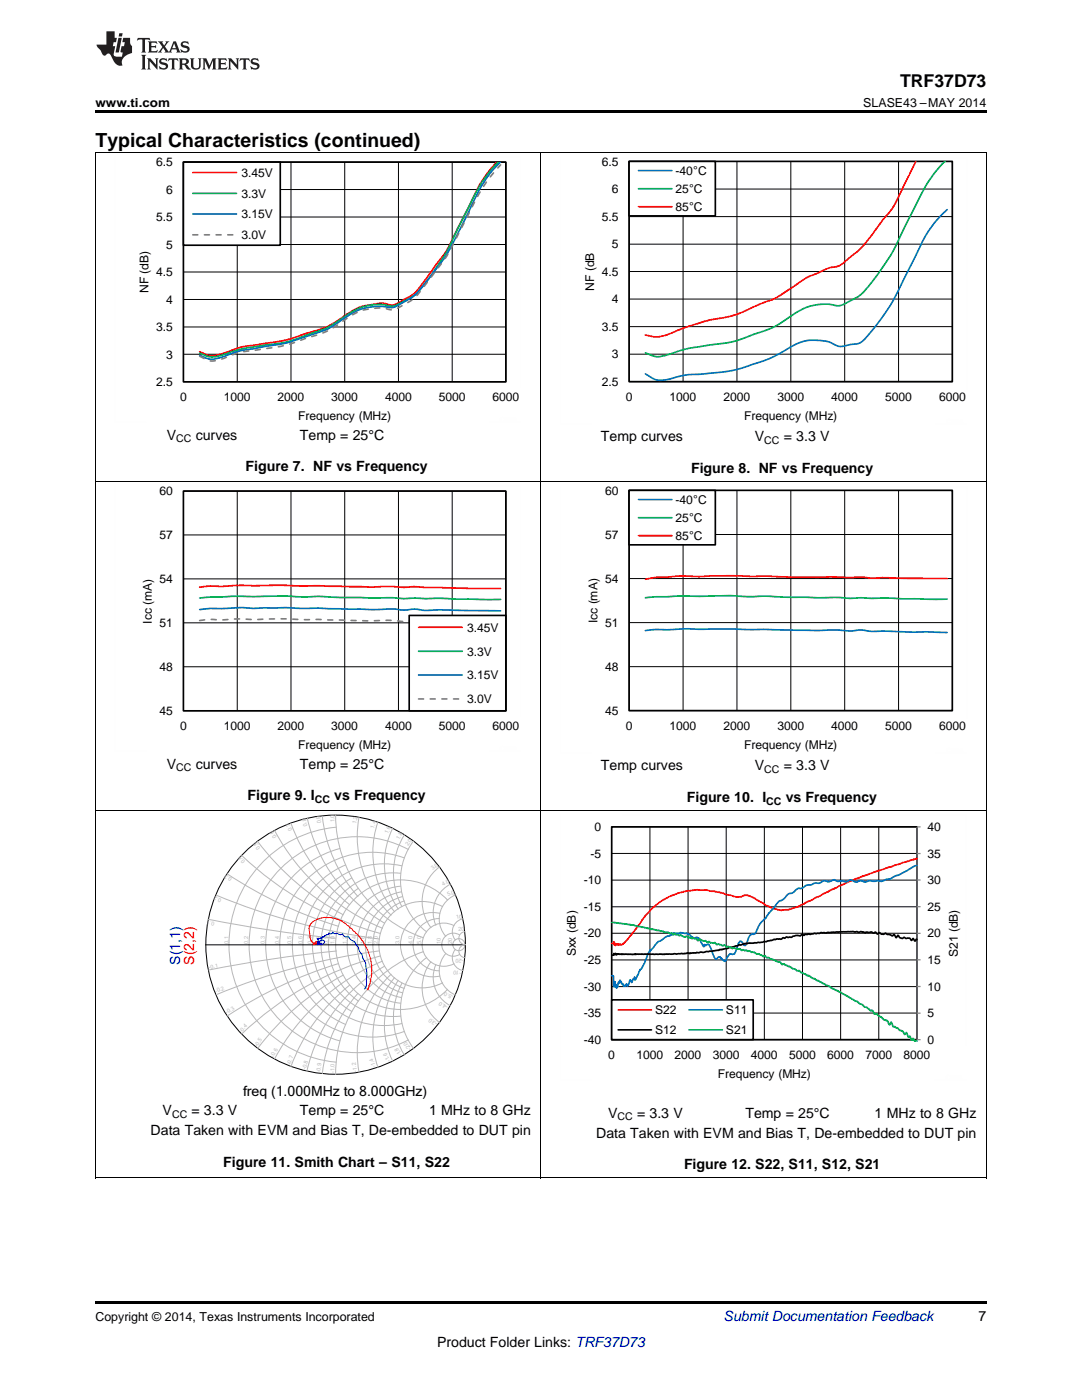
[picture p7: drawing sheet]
<svg xmlns="http://www.w3.org/2000/svg" width="216mm" height="279mm" viewBox="0 0 216 279" stroke-linecap="round" stroke-linejoin="round" font-family="sans-serif">
<path d="M19 235.1h.2zM196.7 235.1h.1zM19 259.7h177.8v.5h-177.8z" fill="#000"/>
<g fill="none" stroke="#000" stroke-width=".2">
<path d="M19.1 161.9v73.2M107.9 161.9v73.2M122 165h61v42.5h-61zM122 175.6h61M122 170.3h61M129.7 165v42.5M137.3 165v42.5M144.9 165v42.5M152.5 165v42.5M160.1 165v42.5M167.7 165v42.5M175.3 165v42.5"/>
<path d="M196.8 161.9v73.2M41.1 188.6h51.7M122 196.9h61M122 191.6h61M122 186.3h61M122 181h61M122 202.2h61M19 235.1h177.8"/>
<circle cx="67" cy="188.5" r="25.9"/>
</g>
<g fill="none" stroke="#b8b8b8" stroke-width=".2">
<path d="M43.2 178.7a128.6 128.6 0 0 0 32.5 8.7M45.4 174.4a86 86 0 0 0 22.1 10.5M48.2 170.7a64.7 64.7 0 0 0 27.7 15.6M51.4 168a52 52 0 0 0 17 14.5M54.8 165.8a43.3 43.3 0 0 0 21.5 19.4M58.1 164.3a37 37 0 0 0 11.6 16.2M61.3 163.3a32.3 32.3 0 0 0 15.4 20.9M64.3 162.9a28.6 28.6 0 0 0 7.1 16M67 162.6a25.9 25.9 0 0 0 17.4 24.5M67 165.1a23.5 23.5 0 0 0-21.3 23.4 23.5 23.5 0 0 0 21.3 23.5M67.8 169.4a19.8 19.8 0 0 0-14.8 19.1 19.8 19.8 0 0 0 14.8 19.2M69 172.6a17.2 17.2 0 0 0-10.7 15.9 17.2 17.2 0 0 0 10.7 15.9"/>
<path d="M70.2 175.2a15.2 15.2 0 0 0 0 26.6M71.5 177.3a13.6 13.6 0 0 0 0 22.5M71.6 163.2a21.5 21.5 0 0 0 6.4 19.4M75.4 164.1a18.4 18.4 0 0 0 3.3 17.8M78.3 165.3a16.1 16.1 0 0 0 1.2 16.1M79.9 176.9a11.7 11.7 0 0 0-10.6 11.6 11.7 11.7 0 0 0 10.6 11.7M79.9 174.3a14.3 14.3 0 0 0-15.8 14.2 14.3 14.3 0 0 0 15.8 14.3M80.1 178a10.7 10.7 0 0 0-8.8 10.5 10.7 10.7 0 0 0 8.8 10.6M80.1 172.8a16.1 16.1 0 0 0-19.7 15.7 16.1 16.1 0 0 0 19.7 15.8M80.3 178.9a9.9 9.9 0 0 0-7.4 9.6 9.9 9.9 0 0 0 7.4 9.6M80.6 171.2a18.5 18.5 0 0 0-24.8 17.3 18.5 18.5 0 0 0 24.8 17.4M80.6 179.8a9.2 9.2 0 0 0-6.2 8.7 9.2 9.2 0 0 0 6.2 8.8"/>
<path d="M80.7 166.6a14.3 14.3 0 0 0-.5 14.3M81.4 169.5a21.6 21.6 0 0 0-31.7 19 21.6 21.6 0 0 0 31.7 19M82.5 167.9a12.9 12.9 0 0 0 2.6 18.1M87.7 173a8.6 8.6 0 0 0-1.7 12.1M89.3 179.6a12.9 12.9 0 0 0-18.5-.3 12.9 12.9 0 0 0 0 18.5 12.9 12.9 0 0 0 18.5-.3M89.8 176.5a6.4 6.4 0 0 0-2.9 8.1M90.9 178.6a5.2 5.2 0 0 0-2 8.2M41.5 183.4a261.4 261.4 0 0 0 25.4 3.9M67.1 189.8a261.2 261.2 0 0 0-25.4 3.8M67.5 192.3a86 86 0 0 0-22.1 10.4M68.4 194.6a52 52 0 0 0-17 14.6M69.7 196.6a37 37 0 0 0-11.6 16.3"/>
<path d="M71.4 198.3a28.6 28.6 0 0 0-7.1 15.9M75.6 189.8a128.6 128.6 0 0 0-32.4 8.7M75.9 190.8a64.7 64.7 0 0 0-27.7 15.5M76.3 191.8a43.3 43.3 0 0 0-21.5 19.5M76.7 192.8a32.4 32.4 0 0 0-15.5 21M78 194.5a21.5 21.5 0 0 0-6.4 19.4M78.7 195.1a18.4 18.4 0 0 0-3.3 17.9M79.5 195.7a16.1 16.1 0 0 0-1.2 16M80.2 196.2a14.3 14.3 0 0 0 .5 14.3M84.4 189.9a25.9 25.9 0 0 0-17.4 24.5M85.1 191.1a12.9 12.9 0 0 0-2.6 18.1M86 192a8.6 8.6 0 0 0 1.7 12"/>
<path d="M86.9 192.5a6.4 6.4 0 0 0 2.9 8.2M87.6 183.3a5.2 5.2 0 0 0-5.2 5.2 5.2 5.2 0 0 0 5.2 5.2M87.7 182.3a6.4 6.4 0 0 0-7.8 6.2 6.4 6.4 0 0 0 7.9 6.3M88.3 180.9a8.6 8.6 0 0 0-12.7 7.6 8.6 8.6 0 0 0 12.7 7.6M88.9 190.3a5.2 5.2 0 0 0 2 8.3M90.6 184.7a4.3 4.3 0 0 0-6.4 3.8 4.3 4.3 0 0 0 6.4 3.8M90.8 189.5a2.6 2.6 0 0 0 1.6 4.2M91.7 186.6a2.31 2.31 0 0 0-3.6 1.9 2.31 2.31 0 0 0 3.6 2M92.4 183.4a2.6 2.6 0 0 0-1.6 4.2M92.7 185.9a1.3 1.3 0 0 0-1.1 1.4 1.3 1.3 0 0 0 1.3 1.2 1.3 1.3 0 0 0-1.3 1.3 1.3 1.3 0 0 0 1.1 1.3"/>
<circle cx="91.6" cy="188.5" r="1.2"/>
</g>
<path d="M62.5 188.5l.5-.5 .2-.1 .2 .2-.1 .2-.4 .1-.6-.3-.2-.3-.2-.7-.2-2.2 .6-.8 1.2-.7 1.3-.3 2 .2 1.4 .5 1.4 1 1.2 1.1 1.6 1.9 1 1.9 .6 1.8 .2 1.1v2.1l-.4 1.6-.4 1.2" fill="none" stroke="#f00" stroke-width=".2"/>
<path d="M63.4 188.5l.1-.4 .4-.4h.7l.1 .5-.6 .3a.16 .16 0 0 0-.1-.2 .16 .16 0 0 0-.2 .2l.2-.2-.4-.2-.1 .1 .1-.1-.2-.1h-.1l.2-.2v-.4l-.2-.1 .3 .1 .1-.2 .2 .1 .3-.1-.1-.1 .2 .1 .1-.2h-.1l.1 .1 .1-.3 .2 .1v-.2l.8-.2 .1-.2a.47 .47 0 0 0 .7-.1l.1-.2 .4 .3h.5l.6 .2 .5-.1 .1 .3 .5 .3a.71 .71 0 0 1 .9 .4l.9 .6 .7 1 .3 .9 .4 .5 .3 1 .4 .7 .3 2.4-.1 2.2-.3 .7" fill="none" stroke="#00f" stroke-width=".2"/>
<path d="M122.1 165h60.9v42.5h-60.9zM147.4 188.6l-2.3 .7-1.1 .2h-.4l-.3 .2-5.7 .6-.3-.1-.9 .1-3.8 .2h-8.4l-.7-.1-.4 .1-.1-.1v.2l-.2-.3-.1 .2-.2-.2-.1 .3h-.3M172.7 186.1l1.1-.1 .5 .2 .3-.2 .5 .4 .3-.3 .5 .3 .5 .1 .3-.3 1.3 .6 .3-.2a.29 .29 0 0 1 .3 0 .29 .29 0 0 1 .1 .4 .2 .2 0 0 0 .2 .1 .2 .2 0 0 0 .1-.3 .24 .24 0 0 1 .4-.1 .24 .24 0 0 1 .1 .3l.5 .3 .4-.2 .4 .2 .7-.1 .2 .3a.22 .22 0 0 0 .3 .2 .22 .22 0 0 0 .1-.4l.3 .2a.24 .24 0 0 0 .2 .3 .24 .24 0 0 0 .2-.3h.2M172.7 186.1l-.9-.2-.4 .2-.4-.2-.4 .1-.5-.1-4.9 .2-.4 .1-1-.1-.3 .2-1-.1-.8 .3-.4-.1-.2 .1-.3-.1-.4 .3-.4-.2-.3 .3-.9-.1-.9 .4-1-.1-.3 .2-.3-.1-.5 .4-.8-.1-2.1 .5h-.4l-.9 .2-2.9 .2-.8 .3h-.5" fill="none" stroke="#000" stroke-width=".33"/>
<path d="M183 175.6h.7M183 170.3h.7M183.7 165h-.7v42.5h.7M183 196.9h.7M183 191.6h.7M183 186.3h.7M183 180.9h.7M183 202.2h.7" fill="none" stroke="#868686" stroke-width=".25"/>
<path d="M147.4 179l-.8-.1-2.7-.8-2.3-.3-.6-.2h-1.9l-2.1 .2-1.7 .4-2.5 1.1-1.2 .7-1.3 1.1-1.5 1.6-2.8 3.8-1.7 1.9-.5 .2-.1-.2-.1 .2-.2-.2-.1 .1-.4-.1-.1 .3-.1-.4-.1 .3-.1-.4v.3v-.6l-.1 .4h-.3M172.7 174.7l-2 .7-3.1 1.3-8.4 4.2-1.8 .6-1.5 .2-1.8-.4-1.3-.6-2.5-1.6-1-.4-.6-.1-.8 .3-.5 .1M183 171.3l-7.8 2.4-2.5 1" fill="none" stroke="#f00" stroke-width=".33"/>
<path d="M172.7 176l-.9-.3-1 .4-1.1-.5-.9 .4-.7-.2-.9 .1-.8-.3-.9 .4-1.1-.2-.9 .5-.9-.1-.8 .4h-.7l-1.2 .7h-.7l-1 .8-.9 .3-1 1.1-1 .5-1 1.4-.9 .8-.6 1-1 1-1.1 2.1-1 .3-1 2.1-.3-.1-.2-.5-.4-.3-.2 .1-.2 .4M183 172.7l-1 .4-2.6 1.5-.9 .3-.8 .5-.8 .1-1 .4-2.3-.2-.9 .3M147.4 188.2l-.8 2.2-.5 .1-.4-.1-1.1 1.5-1-.9-.4 .1-.2 .3h-.3l-1.3-3-.6 .3-.2-.2-.1 .4h-.1l-1-1.7-.3-.1-.7 .1-.8-.7-.6-.3-1.2-.1-1 .2-.2-.1-.2 .4-.1-.4-.1 .3-.6 .3-.7 .1-1.1 .9-.5 .2-1.4 1.7-.2-.1-.4 .7-.7 1.9-.6 1.1-.3 .3-.9 1.9h-.1l-.1-.5v.5l-.1-.2-.2 .1-.2 .7-.3-.5-.5 1.2-.2-.4v.3l-.1-.3-.2 .3-.3 .1-.5-.8-.1 .1-.2-.5-.2 .6-.1-.2-.1 .2-.2 .9v-.2l-.1 .3v-.3v.2l-.1-.7-.1 .5-.1-1-.1 1-.1-.9v.9l-.1-2.2h-.3" fill="none" stroke="#0070c0" stroke-width=".33"/>
<path d="M122.1 184.1l4.3 .5 1.6 .5 .4-.1 1.6 .5 1.4 .1 .4 .3 .4-.1 1.2 .3a.35 .35 0 0 0 .6 .1l1.5 .5 .4-.1 .3 .3a.6 .6 0 0 0 .8 0l.3 .2h.4l.2 .2h.3a.95 .95 0 0 1 1 .4h.1a.42 .42 0 0 1 .4-.3 .42 .42 0 0 1 .4 .3l.2 .1 .5-.1a.41 .41 0 0 0 .7 .2l.3 .3 .5 .1 .4-.2 .3 .4 .3-.1 .5 .1a.45 .45 0 0 0 .8 .1l.4 .4 .3-.1 .5 .1a.43 .43 0 0 0 .7 .1l.8 .3 .4-.1 .1 .2a.27 .27 0 0 0 .2 .2 .27 .27 0 0 0 .3-.2l.3 .2 .3-.1 .3 .2h.4l.4 .3h.5l.5 .3 .4-.1 .6 .3a.4 .4 0 0 0 .7 .1l.3 .4h.4l.3 .2 1.5 .7h.5a.5 .5 0 0 0 .7 .4l1.3 .6 .4 .3 .6 .2 .3 .3 .4-.1 .5 .4 .8 .3 .4 .4 .3-.1 .5 .4 .7 .2 .3 .3 .3 .1 1.6 .9 .8 .3 .5 .4 1.6 .7 3 1.8 .4 .1 .4 .4 .6 .2 .4 .5h.4l.5 .4a.49 .49 0 0 0 .7 .3l.3 .6 .2 .1a.49 .49 0 0 1 .7 .3l1.2 .8a.89 .89 0 0 1 .9 .9l.1 .1 .3-.5 .3 .6a.29 .29 0 0 0 .1 .3 .29 .29 0 0 0 .4 0l.2 .2 .3 .1 .4 .4 .6 .1 .3 .7h.2l.3-.3 .3 .8 .3-.1 .4 .7 .2-.3 .5 .6 .2-.2 .2 .2" fill="none" stroke="#00b050" stroke-width=".33"/>
<path d="M122.1 199.5h28.2v8h-28.2z" fill-rule="evenodd" fill="#fff"/>
<path d="M125.5 97.9h64.5v43.9h-64.5zM122.1 199.5h28.2v8h-28.2zM123.3 205.5h6.7" fill="none" stroke="#000" stroke-width=".33"/>
<path d="M189 115.4l-12.9-.1-2.2 .1-2.1-.2-2.2 .1-3.8-.2-6.9 .1-6.5-.2-9.4-.1a44.4 44.4 0 0 1-7.3 .1l-4.8 .2-2.1 .4M123.3 201.5h6.7" fill="none" stroke="#f00" stroke-width=".33"/>
<path d="M128.8 125.8l2.1-.2 2.2 .1 4.3-.2 25.4 .3a38.2 38.2 0 0 1 6.8 .1 9.4 9.4 0 0 1 4.3 .1h2.6l12.5 .2M137.5 201.5h6.6" fill="none" stroke="#0070c0" stroke-width=".33"/>
<path d="M128.8 119.3l6.4-.4h10.8a38.7 38.7 0 0 0 6.9 .1l10.3 .3 4.3-.1 2.1 .2 2.2-.1 17.2 .3M137.5 205.5h6.6" fill="none" stroke="#00b050" stroke-width=".33"/>
<path d="M111.8 162.6v53.1M124.2 162.6h68.6M192.8 162.6v46.1M111.8 215.6h6.3M186.5 215.6h6.3" fill="none" stroke="#fefefe" stroke-width=".2" stroke-dasharray=".4 .1" stroke-linecap="butt"/>
<g fill="none" stroke="#000" stroke-width=".2">
<path d="M19.1 96.2v65.7M107.9 96.2v65.7M125.6 97.9h64.4v43.9h-64.4zM136.3 97.9v43.9M147 97.9v43.9M157.8 97.9v43.9M168.5 97.9v43.9M179.3 97.9v43.9M196.8 96.2v65.7M125.6 115.5h64.4M125.6 106.7h64.4M125.6 133h64.4"/>
<path d="M125.6 124.3h64.4M19 161.8h177.8"/>
</g>
<path d="M125.5 97.9h17.3v10.9h-17.3z" fill-rule="evenodd" fill="#fff"/>
<path d="M36.6 98h64.3v43.9h-64.3zM125.5 97.9h17.2v10.8h-17.2z" fill="none" stroke="#000" stroke-width=".33"/>
<path d="M127.4 99.7h6.7M39.8 121.7l2.2-.3 2.1 .1a43.4 43.4 0 0 1 7.3-.1l5.6-.1 17.2 .4a34.2 34.2 0 0 1 6.8 0 8.3 8.3 0 0 1 3.9 .1l2.6-.1 12.4 .2" fill="none" stroke="#0070c0" stroke-width=".33"/>
<path d="M39.8 119.3l6.5-.3 10.7-.1a38.6 38.6 0 0 0 6.9 .1l10.3 .4 4.2-.1 2.2 .2 2.1-.2 17.2 .3M127.4 103.3h6.7" fill="none" stroke="#00b050" stroke-width=".33"/>
<path d="M39.8 117.2l2.2-.3 2.1 .1 3.5-.2h8.1l18 .4a38.7 38.7 0 0 1 6.9 0l2.1-.1 2.2 .2 15 .2M127.4 106.9h6.7" fill="none" stroke="#f00" stroke-width=".33"/>
<path d="M111.8 97.2v53.2M124.2 97.2h68.8M193 97.2v46.2M111.8 150.3h6.3M186.7 150.3h6.3" fill="none" stroke="#fefefe" stroke-width=".2" stroke-dasharray=".4 .1" stroke-linecap="butt"/>
<path d="M36.6 98h64.4v43.8h-64.4zM47.3 98v43.8M58.1 98v43.8M68.8 98v43.8M79.5 98v43.8M90.2 98v43.8M36.6 115.5h64.4M36.6 106.8h64.4M36.6 133.1h64.4M36.6 124.3h64.4" fill="none" stroke="#000" stroke-width=".2"/>
<path d="M39.8 123.8l2.2-.2 1.7 .1a46.3 46.3 0 0 1 7.7-.1l5.2-.1 16.7 .4a45.3 45.3 0 0 1 7.7 .1 15.1 15.1 0 0 1 4.3 0l14.6 .2" fill="none" stroke="#7f7f7f" stroke-width=".33" stroke-dasharray="1 1.3"/>
<path d="M81.6 122.8h19.4v19.1h-19.4z" fill-rule="evenodd" fill="#fff"/>
<path d="M125.5 32.2h64.5v44h-64.5zM81.6 122.8h19.3v19.1h-19.3z" fill="none" stroke="#000" stroke-width=".33"/>
<path d="M182.8 32.2l-2.7 5.4a17.5 17.5 0 0 1-4 6.4 27.6 27.6 0 0 1-6.9 7.7 5 5 0 0 1-3.9 1.8l-2.1 1a15.9 15.9 0 0 0-5.2 2.9l-1.3 .8a15.3 15.3 0 0 1-5.1 2.5 25.7 25.7 0 0 1-7.3 2.7 49.2 49.2 0 0 0-11.6 3.6 5.8 5.8 0 0 1-3.9-.1M83.5 125.2h8.7" fill="none" stroke="#f00" stroke-width=".33"/>
<path d="M188.6 32.2a28.9 28.9 0 0 0-6.1 9.1l-.9 1.8a69.6 69.6 0 0 1-5.5 10.3l-2.2 2.9a10.4 10.4 0 0 1-5.1 4.2l-.5 .2a3.1 3.1 0 0 1-2.5 .1 11.2 11.2 0 0 0-8.6 2.7 20.5 20.5 0 0 1-7.3 3.4 23.5 23.5 0 0 1-8.6 2 32.8 32.8 0 0 0-8.6 2.1 4.4 4.4 0 0 1-3.9-.6M83.5 130h8.7" fill="none" stroke="#00b050" stroke-width=".33"/>
<path d="M189 41.8a23.1 23.1 0 0 0-6.2 9l-1.2 2.4a68.4 68.4 0 0 1-5.5 10.1l-1.8 2.3a10.3 10.3 0 0 1-2.9 2.9l-1.8 .3a3.7 3.7 0 0 1-3.8-.4 9.5 9.5 0 0 0-9.1 1.5 40.2 40.2 0 0 1-10.7 4.1l-5.6 .6a20.5 20.5 0 0 0-7.3 1.2 4.1 4.1 0 0 1-3.9-.9l-.4-.3M83.5 134.7h8.7" fill="none" stroke="#0070c0" stroke-width=".33"/>
<path d="M83.5 139.5h8.7" fill="none" stroke="#7f7f7f" stroke-width=".33" stroke-dasharray="1 1.3"/>
<path d="M22.9 96.9v53.1M35.3 96.9h68.6M103.9 96.9v46.1M22.9 150h6.3M97.6 150h6.3" fill="none" stroke="#fefefe" stroke-width=".2" stroke-dasharray=".4 .1" stroke-linecap="butt"/>
<g fill="none" stroke="#000" stroke-width=".2">
<path d="M19.1 30.6v65.6M107.9 30.6v65.6M125.6 32.2h64.4v44h-64.4zM125.6 37.7h64.4M136.3 32.2v44M147 32.2v44M157.8 32.2v44M168.5 32.2v44M179.3 32.2v44M196.8 30.6v65.6M125.6 59.7h64.4M125.6 54.2h64.4"/>
<path d="M125.6 48.7h64.4M125.6 43.2h64.4M125.6 70.7h64.4M125.6 65.2h64.4M19 96.1h177.8"/>
</g>
<path d="M125.5 32.2h17.3v10.9h-17.3z" fill-rule="evenodd" fill="#fff"/>
<path d="M36.6 32.4h64.3v43.8h-64.3zM125.5 32.2h17.2v10.9h-17.2z" fill="none" stroke="#000" stroke-width=".33"/>
<path d="M99.9 32.3a26.9 26.9 0 0 0-6.1 9.5l-1.3 2.4a45.4 45.4 0 0 1-5.5 9.5l-2.1 2.8a10.5 10.5 0 0 1-4.7 4 3.4 3.4 0 0 1-3.5 .7 11.2 11.2 0 0 0-8.5 2.7 22.4 22.4 0 0 1-7.8 3.5 28.7 28.7 0 0 1-8.1 1.9l-.9 .1a26.2 26.2 0 0 0-7.7 2 3.7 3.7 0 0 1-3.4-.3l-.5-.2M127.4 34h6.7" fill="none" stroke="#0070c0" stroke-width=".33"/>
<path d="M99.4 32.3a28.8 28.8 0 0 0-5.9 9.1l-1 1.8a69.7 69.7 0 0 1-5.5 10.3l-2.1 2.9a10.4 10.4 0 0 1-5.2 4.2l-.4 .2a3.1 3.1 0 0 1-2.6 0 11.1 11.1 0 0 0-8.5 2.8 20.5 20.5 0 0 1-7.3 3.4 23.5 23.5 0 0 1-8.6 2 32.5 32.5 0 0 0-8.6 2 4.4 4.4 0 0 1-3.9-.5M127.4 37.7h6.7" fill="none" stroke="#00b050" stroke-width=".33"/>
<path d="M99.2 32.3a27.3 27.3 0 0 0-5.7 9.2l-2.8 5.3a22.8 22.8 0 0 1-4 6.5l-1.8 2.5a9.2 9.2 0 0 1-4.7 4.2 2.93 2.93 0 0 1-3.5 .6 12.3 12.3 0 0 0-8.1 2.6 18.5 18.5 0 0 1-7.7 3.4 34 34 0 0 1-9.5 2.2 18.4 18.4 0 0 0-6.8 1.7 4.6 4.6 0 0 1-4.8-.3M127.4 41.2h6.7" fill="none" stroke="#f00" stroke-width=".33"/>
<path d="M111.8 31.5v53.2M124.2 31.5h68.8M193 31.5v46.2M111.8 84.7h6.3M186.7 84.7h6.3" fill="none" stroke="#fefefe" stroke-width=".2" stroke-dasharray=".4 .1" stroke-linecap="butt"/>
<g fill="none" stroke="#000" stroke-width=".2">
<path d="M36.6 32.3h64.4v43.9h-64.4zM36.6 37.8h64.4M47.3 32.3v43.9M58.1 32.3v43.9M68.8 32.3v43.9M79.5 32.3v43.9M90.2 32.3v43.9M36.6 59.8h64.4M36.6 54.3h64.4M36.6 48.8h64.4M36.6 43.3h64.4M36.6 70.7h64.4"/>
<path d="M36.6 65.3h64.4"/>
</g>
<path d="M39.8 71.1a4 4 0 0 0 3.9 .7l.4-.1a18.7 18.7 0 0 1 7.3-1.9 33.2 33.2 0 0 0 10.3-2.5 17.8 17.8 0 0 0 7.7-3.9 10.5 10.5 0 0 1 8.6-1.6 9.1 9.1 0 0 0 3.4-1.5 12.7 12.7 0 0 0 3.8-3.9 42.9 42.9 0 0 0 5.8-8.8l.9-1.8a65.3 65.3 0 0 1 6.2-10.9l1.8-2" fill="none" stroke="#7f7f7f" stroke-width=".33" stroke-dasharray="1 1.3"/>
<path d="M36.6 32.4h19.4v16.6h-19.4z" fill-rule="evenodd" fill="#fff"/>
<path d="M36.6 32.4h19.3v16.5h-19.3z" fill="none" stroke="#000" stroke-width=".33"/>
<path d="M38.5 34.4h8.7" fill="none" stroke="#f00" stroke-width=".33"/>
<path d="M38.5 38.6h8.7" fill="none" stroke="#00b050" stroke-width=".33"/>
<path d="M38.5 42.7h8.7" fill="none" stroke="#0070c0" stroke-width=".33"/>
<path d="M38.5 46.9h8.7" fill="none" stroke="#7f7f7f" stroke-width=".33" stroke-dasharray="1 1.3"/>
<path d="M22.9 31.3v53.1M35.3 31.3h68.6M103.9 31.3v46.1M22.9 84.3h6.3M97.6 84.3h6.3" fill="none" stroke="#fefefe" stroke-width=".2" stroke-dasharray=".4 .1" stroke-linecap="butt"/>
<path d="M19 30.5h177.8" fill="none" stroke="#000" stroke-width=".2"/>
<path d="M19 22h177.8v.5h-177.8z" fill="#000"/>
<g fill="#231f20">
<path d="M27.5 7.6l-.1 .5 .4-.2h.6v.1v2.1l-.2 .4h1l-.3-.4v-2.1l.1-.1h.5l.5 .2-.2-.5zM29.5 8.3l.2 .3v1.5l-.2 .4h1.8l.2-.6a1.04 1.04 0 0 1-1.3 .2v-.7h.6l.3 .2v-.6l-.3 .2h-.6v-.6l.8-.1 .4 .3-.2-.5zM31.5 8.3l.9 1.1-.9 1.1h.8l-.2-.2 .5-.7 .4 .7-.2 .2h1.5l-.1-.2 .1-.4h.9l.1 .4-.2 .2h1l-.3-.3-.7-1.9h-.5l-.9 2-.8-1 .9-1h-.8l.1 .3-.3 .5-.4-.6 .2-.2zM34.7 8.6l.4 1h-.7zM36.3 8.4a.63 .63 0 0 0-.2 .7 .63 .63 0 0 0 .6 .4l.6 .2 .1 .2a.75 .75 0 0 1-.7 .4 .75 .75 0 0 1-.6-.5l.1 .7 .1-.1a1.11 1.11 0 0 0 1.5-.6 1.13 1.13 0 0 0-1.2-.8l-.1-.4a1.04 1.04 0 0 1 1.2 .2l-.2-.5-.1 .1-.5-.2zM28.2 10.9l.2 .4v2.2l-.2 .4h1l-.3-.4v-2.2l.3-.4zM29.3 11.6l.3 .4v1.5l-.3 .4h.8l-.2-.4v-1.3l1.5 1.7v-1.9l.2-.4h-.7l.2 .4v.9l-1.1-1.3zM32 11.8a.62 .62 0 0 0-.2 .7 .62 .62 0 0 0 .6 .4l.6 .1 .1 .3a.76 .76 0 0 1-.7 .3 .76 .76 0 0 1-.6-.4l.1 .7 .1-.1a1.11 1.11 0 0 0 1.5-.6 1.13 1.13 0 0 0-1.2-.8l-.1-.4a1.04 1.04 0 0 1 1.2 .2l-.2-.6-.1 .1-.5-.1zM33.7 11.6l-.2 .6a.61 .61 0 0 1 .8-.3v1.6l-.2 .4h.9l-.2-.4v-1.6a.63 .63 0 0 1 .8 .3l-.2-.6zM35.6 11.6l.3 .4v1.5l-.3 .4h1l-.2-.2v-.8l.5 .2a.76 .76 0 0 0 1.2 .7l-1-1a.58 .58 0 0 0 .6-.5 .58 .58 0 0 0-.5-.6zM36.4 11.9h.1a.45 .45 0 0 1 .5 .1 .45 .45 0 0 1 .1 .5l-.7 .2zM37.9 11.6l.2 .2a2.17 2.17 0 0 0 .3 1.9 .99 .99 0 0 0 1.6-.6v-1.1l.2-.4h-.7l.2 .2a1.92 1.92 0 0 1-.2 1.8 .6 .6 0 0 1-.9-.5v-1.1l.2-.4zM40.4 11.6l.2 .4v1.5l-.2 .4h.7l-.2-.4v-1.4l.8 1.8 .8-1.8v1.4l-.2 .4h.9l-.2-.4v-1.5l.2-.4h-.8l-.6 1.5-.6-1.5zM43.4 11.6l.2 .4v1.5l-.2 .4h1.8l.2-.6a1.04 1.04 0 0 1-1.3 .1v-.6h.5l.4 .2v-.6l-.4 .2h-.5v-.7h.8l.3 .3-.1-.6zM45.5 11.6l.2 .4v1.5l-.2 .4h.7l-.2-.4v-1.3l1.5 1.7v-1.9l.2-.4h-.7l.2 .4v.9l-1.1-1.3zM47.9 11.6l-.1 .6a.61 .61 0 0 1 .8-.3v1.6l-.3 .4h1l-.3-.4 .1-1.6a.63 .63 0 0 1 .7 .3l-.1-.6zM50.2 11.8a.62 .62 0 0 0-.2 .7 .62 .62 0 0 0 .6 .4l.6 .1 .2 .3a.76 .76 0 0 1-.8 .3 .76 .76 0 0 1-.6-.4l.1 .7 .2-.1a1.11 1.11 0 0 0 1.5-.6 1.13 1.13 0 0 0-1.3-.8l-.1-.4a1.04 1.04 0 0 1 1.2 .2l-.1-.6-.2 .1-.5-.1z"/>
<path d="M21.2 6.3v2.6h-1.9l.1 .4 .7 .9a.91 .91 0 0 0 1 .8 .56 .56 0 0 1 .5-.3 .56 .56 0 0 1 .5 .3l.4 .8a1.53 1.53 0 0 0 1.9 1.2 1.54 1.54 0 0 1 1-2.1l.9-.3v-1.4a1.52 1.52 0 0 1-.3-1.6h-1.4l-.2 .8h.5l-.2 .8h-.4l-.2 1v.2l.4 .1-.2 .8a1.93 1.93 0 0 1-1.6-.3l.3-1.8h-.5l.2-.8h.4l.2-.8h-.4v-1.3zM23.6 7.6l-.6 2.9h.7l.6-2.9zM23.8 6.6l-.1 .7h.6l.2-.7z"/>
</g>
<text font-size="3.9" x="19" y="29.3">Typical Characteristics (continued)</text>
<text font-size="3.5" x="179.6" y="17.3">TRF37D73</text>
<g font-size="2.8">
<text x="33.3" y="87.7">V</text>
<text x="39.1" y="87.7">curves</text>
<text x="59.8" y="87.7">Temp = 25°C</text>
<text x="119.9" y="88.1">Temp curves</text>
<text x="150.6" y="88.1">V</text>
<text x="156.4" y="88.1">= 3.3 V</text>
<text x="49" y="94.1">Figure 7. NF vs Frequency</text>
<text x="137.9" y="94.4">Figure 8. NF vs Frequency</text>
<text x="33.3" y="153.4">V</text>
<text x="39.1" y="153.4">curves</text>
<text x="59.8" y="153.4">Temp = 25°C</text>
<text x="119.9" y="153.7">Temp curves</text>
<text x="150.6" y="153.7">V</text>
<text x="156.4" y="153.7">= 3.3 V</text>
<text x="49.4" y="159.7">Figure 9. I</text>
<text x="66.7" y="159.7">vs Frequency</text>
<text x="137.1" y="160.1">Figure 10. I</text>
<text x="156.8" y="160.1">vs Frequency</text>
<text x="48.5" y="218.7">freq (1.000MHz to 8.000GHz)</text>
<text x="30.1" y="226.5">Data Taken with EVM and Bias T, De-embedded to DUT pin</text>
<text x="32.5" y="222.5">V</text>
<text x="38.2" y="222.5">= 3.3 V</text>
<text x="59.8" y="222.5">Temp = 25°C</text>
<text x="85.6" y="222.5">1 MHz to 8 GHz</text>
<text x="119" y="227">Data Taken with EVM and Bias T, De-embedded to DUT pin</text>
<text x="121.4" y="223">V</text>
<text x="127.1" y="223">= 3.3 V</text>
<text x="148.7" y="223">Temp = 25°C</text>
<text x="174.5" y="223">1 MHz to 8 GHz</text>
<text x="44.6" y="232.9">Figure 11. Smith Chart – S11, S22</text>
<text x="136.5" y="233.4">Figure 12. S22, S11, S12, S21</text>
<text x="195.3" y="263.6">7</text>
<text x="87.2" y="268.9">Product Folder Links: TRF37D73</text>
</g>
<text font-size="2.8" fill="#00f" x="36" y="192.5" transform="rotate(-90 36 192.5)">S(1,1)</text>
<text font-size="2.8" fill="#f00" x="38.8" y="192.5" transform="rotate(-90 38.8 192.5)">S(2,2)</text>
<text font-size="2.8" fill="#0000c8" x="144.4" y="263.6">Submit Documentation Feedback</text>
<g font-size="2.5">
<text x="19" y="21.4">www.ti.com</text>
<text x="172.3" y="21.4">SLASE43 –MAY 2014</text>
<text x="19" y="263.6">Copyright © 2014, Texas Instruments Incorporated</text>
</g>
<g font-size="2.4">
<text x="31.2" y="33.2">6.5</text>
<text x="48.2" y="35.3">3.45V</text>
<text x="120.1" y="33.1">6.5</text>
<text x="134.8" y="34.9">-40°C</text>
<text x="33.2" y="38.7">6</text>
<text x="48.2" y="39.4">3.3V</text>
<text x="122.1" y="38.6">6</text>
<text x="134.8" y="38.5">25°C</text>
<text x="31.2" y="44.1">5.5</text>
<text x="48.2" y="43.6">3.15V</text>
<text x="48.2" y="47.8">3.0V</text>
<text x="120.1" y="44">5.5</text>
<text x="134.8" y="42.1">85°C</text>
<text x="33.2" y="49.6">5</text>
<text x="122.1" y="49.5">5</text>
<text x="29.6" y="58.5" transform="rotate(-90 29.6 58.5)">NF (dB)</text>
<text x="31.2" y="55.1">4.5</text>
<text x="118.5" y="58" transform="rotate(-90 118.5 58)">NF (dB</text>
<text x="120.1" y="55">4.5</text>
<text x="33.2" y="60.6">4</text>
<text x="122.1" y="60.5">4</text>
<text x="31.2" y="66.1">3.5</text>
<text x="33.2" y="71.6">3</text>
<text x="120.1" y="66">3.5</text>
<text x="122.1" y="71.5">3</text>
<text x="31.2" y="77">2.5</text>
<text x="120.1" y="77">2.5</text>
<text x="35.9" y="80">0</text>
<text x="44.7" y="80">1000</text>
<text x="55.4" y="80">2000</text>
<text x="59.5" y="83.8">Frequency (MHz)</text>
<text x="66.1" y="80">3000</text>
<text x="76.8" y="80">4000</text>
<text x="87.6" y="80">5000</text>
<text x="98.3" y="80">6000</text>
<text x="124.9" y="80">0</text>
<text x="133.6" y="80">1000</text>
<text x="144.4" y="80">2000</text>
<text x="148.5" y="83.8">Frequency (MHz)</text>
<text x="155.1" y="80">3000</text>
<text x="165.9" y="80">4000</text>
<text x="176.6" y="80">5000</text>
<text x="187.4" y="80">6000</text>
<text x="31.8" y="98.8">60</text>
<text x="120.7" y="98.7">60</text>
<text x="134.8" y="100.6">-40°C</text>
<text x="31.8" y="107.6">57</text>
<text x="120.7" y="107.5">57</text>
<text x="134.8" y="104.2">25°C</text>
<text x="134.8" y="107.8">85°C</text>
<text x="31.8" y="116.4">54</text>
<text x="120.7" y="116.3">54</text>
<text x="30.3" y="124.4" transform="rotate(-90 30.3 124.4)">Icc (mA)</text>
<text x="31.8" y="125.2">51</text>
<text x="119.2" y="124.4" transform="rotate(-90 119.2 124.4)">Icc (mA)</text>
<text x="120.7" y="125.1">51</text>
<text x="93.2" y="126.1">3.45V</text>
<text x="93.2" y="130.8">3.3V</text>
<text x="31.8" y="133.9">48</text>
<text x="93.2" y="135.6">3.15V</text>
<text x="120.7" y="133.9">48</text>
<text x="31.8" y="142.7">45</text>
<text x="93.2" y="140.4">3.0V</text>
<text x="120.7" y="142.7">45</text>
<text x="35.9" y="145.6">0</text>
<text x="44.7" y="145.6">1000</text>
<text x="55.4" y="145.6">2000</text>
<text x="59.5" y="149.4">Frequency (MHz)</text>
<text x="66.1" y="145.6">3000</text>
<text x="76.8" y="145.6">4000</text>
<text x="87.6" y="145.6">5000</text>
<text x="98.3" y="145.6">6000</text>
<text x="124.9" y="145.6">0</text>
<text x="133.6" y="145.6">1000</text>
<text x="144.4" y="145.6">2000</text>
<text x="148.5" y="149.4">Frequency (MHz)</text>
<text x="155.1" y="145.6">3000</text>
<text x="165.9" y="145.6">4000</text>
<text x="176.6" y="145.6">5000</text>
<text x="187.4" y="145.6">6000</text>
<text x="118.6" y="165.9">0</text>
<text x="185.1" y="165.9">40</text>
<text x="117.8" y="171.2">-5</text>
<text x="185.1" y="171.2">35</text>
<text x="116.5" y="176.5">-10</text>
<text x="185.1" y="176.5">30</text>
<text x="116.5" y="181.8">-15</text>
<text x="185.1" y="181.8">25</text>
<text x="114.9" y="190.9" transform="rotate(-90 114.9 190.9)">Sxx (dB)</text>
<text x="116.5" y="187.1">-20</text>
<text x="185.1" y="187.1">20</text>
<text x="191.1" y="191" transform="rotate(-90 191.1 191)">S21 (dB)</text>
<text x="116.5" y="197.7">-30</text>
<text x="116.5" y="192.4">-25</text>
<text x="185.1" y="197.7">10</text>
<text x="185.1" y="192.4">15</text>
<text x="116.5" y="203">-35</text>
<text x="130.7" y="202.4">S22</text>
<text x="144.8" y="202.4">S11</text>
<text x="185.1" y="203">5</text>
<text x="116.5" y="208.3">-40</text>
<text x="130.7" y="206.4">S12</text>
<text x="144.8" y="206.4">S21</text>
<text x="185.1" y="208.3">0</text>
<text x="121.4" y="211.3">0</text>
<text x="127" y="211.3">1000</text>
<text x="134.6" y="211.3">2000</text>
<text x="142.2" y="211.3">3000</text>
<text x="143.2" y="215.1">Frequency (MHz)</text>
<text x="149.8" y="211.3">4000</text>
<text x="157.5" y="211.3">5000</text>
<text x="165.1" y="211.3">6000</text>
<text x="172.7" y="211.3">7000</text>
<text x="180.3" y="211.3">8000</text>
</g>
<g font-size="2.1">
<text x="35.2" y="88.3">CC</text>
<text x="152.5" y="88.7">CC</text>
<text x="35.2" y="154">CC</text>
<text x="152.5" y="154.3">CC</text>
<text x="62.8" y="160.3">CC</text>
<text x="152.9" y="160.7">CC</text>
<text x="34.3" y="223.1">CC</text>
<text x="123.2" y="223.6">CC</text>
</g>
<g font-size="1.1" fill="#b8b8b8">
<text x="55.2" y="167.1" transform="rotate(-118 55.2 167.1)">0.6</text>
<text x="58.3" y="165.7" transform="rotate(-110 58.3 165.7)">0.7</text>
<text x="61.3" y="164.8" transform="rotate(-102 61.3 164.8)">0.8</text>
<text x="64.1" y="164.3" transform="rotate(-96 64.1 164.3)">0.9</text>
<text x="66.8" y="164.1" transform="rotate(-90 66.8 164.1)">1.0</text>
<text x="71.1" y="164.5" transform="rotate(-79 71.1 164.5)">1.2</text>
<text x="74.6" y="165.4" transform="rotate(-71 74.6 165.4)">1.4</text>
<text x="77.4" y="166.5" transform="rotate(-64 77.4 166.5)">1.6</text>
<text x="79.6" y="167.7" transform="rotate(-58 79.6 167.7)">1.8</text>
<text x="49" y="171.9" transform="rotate(-136 49 171.9)">0.4</text>
<text x="52" y="169.2" transform="rotate(-126 52 169.2)">0.5</text>
<text x="81.4" y="168.9" transform="rotate(-53 81.4 168.9)">2.0</text>
<text x="86.3" y="173.7" transform="rotate(-36 86.3 173.7)">3.0</text>
<text x="44.3" y="179.4" transform="rotate(-157 44.3 179.4)">0.2</text>
<text x="46.4" y="175.3" transform="rotate(-146 46.4 175.3)">0.3</text>
<text x="88.4" y="176.8" transform="rotate(-28 88.4 176.8)">4.0</text>
<text x="89.5" y="178.9" transform="rotate(-22 89.5 178.9)">5.0</text>
<text x="42.9" y="183.9" transform="rotate(-168 42.9 183.9)">0.1</text>
<text x="91.1" y="183.4" transform="rotate(-11 91.1 183.4)">10</text>
<text x="91.5" y="185.8" transform="rotate(-5 91.5 185.8)">20</text>
<text x="45.6" y="188.3" transform="rotate(-90 45.6 188.3)">0.1</text>
<text x="49.5" y="188.3" transform="rotate(-90 49.5 188.3)">0.2</text>
<text x="52.8" y="188.3" transform="rotate(-90 52.8 188.3)">0.3</text>
<text x="55.7" y="188.3" transform="rotate(-90 55.7 188.3)">0.4</text>
<text x="58.1" y="188.3" transform="rotate(-90 58.1 188.3)">0.5</text>
<text x="60.3" y="188.3" transform="rotate(-90 60.3 188.3)">0.6</text>
<text x="62.3" y="188.3" transform="rotate(-90 62.3 188.3)">0.7</text>
<text x="64" y="188.3" transform="rotate(-90 64 188.3)">0.8</text>
<text x="65.5" y="188.3" transform="rotate(-90 65.5 188.3)">0.9</text>
<text x="66.8" y="188.3" transform="rotate(-90 66.8 188.3)">1.0</text>
<text x="69.2" y="188.3" transform="rotate(-90 69.2 188.3)">1.2</text>
<text x="71.1" y="188.3" transform="rotate(-90 71.1 188.3)">1.4</text>
<text x="72.8" y="188.3" transform="rotate(-90 72.8 188.3)">1.6</text>
<text x="74.2" y="188.3" transform="rotate(-90 74.2 188.3)">1.8</text>
<text x="75.4" y="188.3" transform="rotate(-90 75.4 188.3)">2.0</text>
<text x="79.7" y="188.3" transform="rotate(-90 79.7 188.3)">3.0</text>
<text x="82.3" y="188.3" transform="rotate(-90 82.3 188.3)">4.0</text>
<text x="84" y="188.3" transform="rotate(-90 84 188.3)">5.0</text>
<text x="87.9" y="188.3" transform="rotate(-90 87.9 188.3)">10</text>
<text x="90.3" y="188.3" transform="rotate(-90 90.3 188.3)">20</text>
<text x="92.5" y="191.3" transform="rotate(-174 92.5 191.3)">-20</text>
<text x="41.7" y="193.4" transform="rotate(-11 41.7 193.4)">-0.1</text>
<text x="92.1" y="193.9" transform="rotate(-168 92.1 193.9)">-10</text>
<text x="43.1" y="198.2" transform="rotate(-22 43.1 198.2)">-0.2</text>
<text x="45.3" y="202.5" transform="rotate(-33 45.3 202.5)">-0.3</text>
<text x="89.5" y="200.9" transform="rotate(-151 89.5 200.9)">-4.0</text>
<text x="90.6" y="198.7" transform="rotate(-157 90.6 198.7)">-5.0</text>
<text x="48.1" y="206.1" transform="rotate(-43 48.1 206.1)">-0.4</text>
<text x="51.3" y="209" transform="rotate(-53 51.3 209)">-0.5</text>
<text x="82.1" y="209.3" transform="rotate(-126 82.1 209.3)">-2.0</text>
<text x="87.3" y="204.2" transform="rotate(-143 87.3 204.2)">-3.0</text>
<text x="54.6" y="211.1" transform="rotate(-61 54.6 211.1)">-0.6</text>
<text x="57.9" y="212.6" transform="rotate(-70 57.9 212.6)">-0.7</text>
<text x="61" y="213.6" transform="rotate(-77 61 213.6)">-0.8</text>
<text x="64" y="214.1" transform="rotate(-84 64 214.1)">-0.9</text>
<text x="66.8" y="214.2" transform="rotate(-90 66.8 214.2)">-1.0</text>
<text x="71.3" y="213.9" transform="rotate(-100 71.3 213.9)">-1.2</text>
<text x="75" y="213" transform="rotate(-108 75 213)">-1.4</text>
<text x="78" y="211.8" transform="rotate(-116 78 211.8)">-1.6</text>
<text x="80.3" y="210.5" transform="rotate(-121 80.3 210.5)">-1.8</text>
</g>
</svg>
